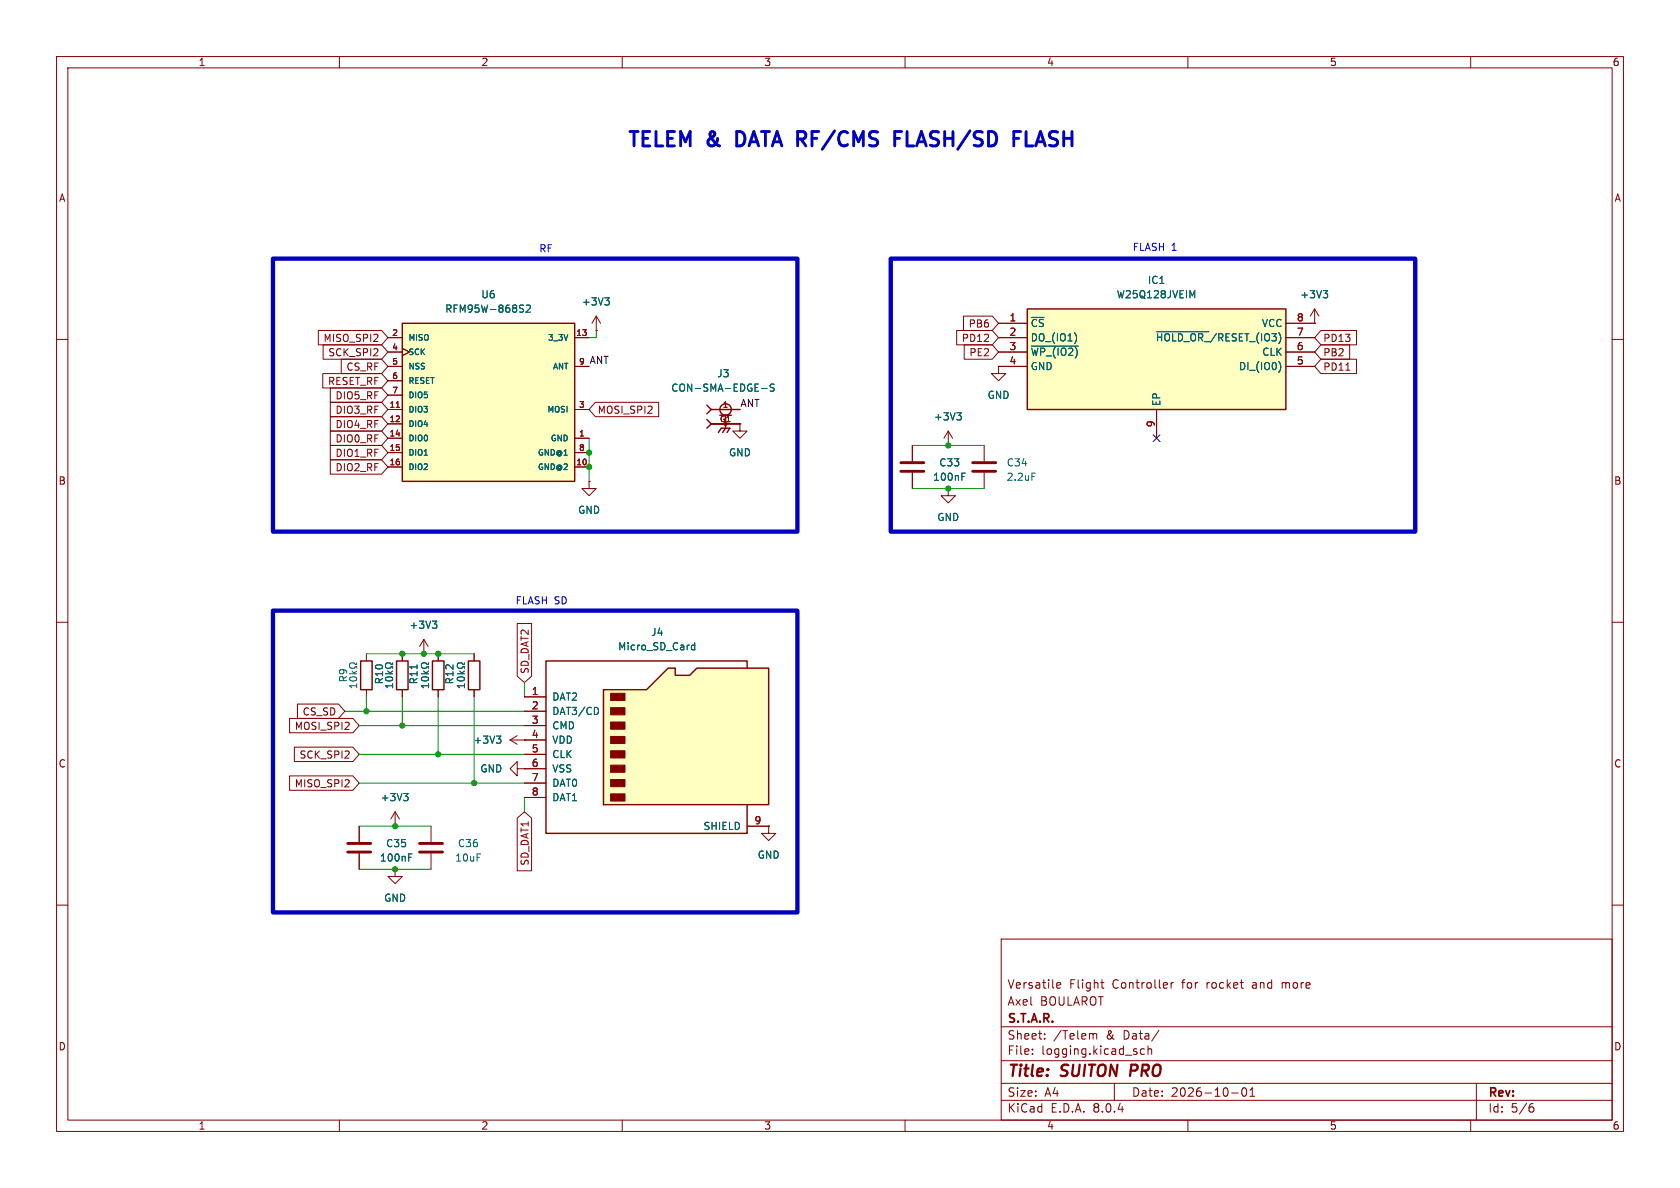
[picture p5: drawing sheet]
<svg xmlns="http://www.w3.org/2000/svg" width="297mm" height="210mm" viewBox="0 0 297 210" stroke-linecap="round" stroke-linejoin="round" font-family="sans-serif">
<g fill="none" stroke="#840000" stroke-width=".18">
<path d="M10 10h277v190h-277zM12 12h273v186h-273zM60 10v2M110 10v2M160 10v2M210 10v2M260 10v2M10 60h2M105.4 58.4h.1M105.4 55.9l-.8 1.3M105.4 55.9v2.5M105.4 55.9l.8 1.3"/>
<path d="M285 60h2M10 110h2M77.5 115.6v1.2M285 110h2M77.5 121.9v1.3M10 160h2M63.5 146.1v2.7M63.5 150.9v2.8M76.2 146.1v2.7M76.2 150.9v2.8M285 160h2M177 166h108v32h-108z"/>
<path d="M186.8 174.2l.7-.1v-.3l-.5-.1-.2 .2 .1 .7h.6M194.6 173.7h.6M194.8 173.2v1.3l.4 .2M207 173.7v1M207.5 173.7l-.3 .1-.2 .2M60 198v2M110 198v2M160 198v2M177 194.5h108M177 191.5h108M177 187.5h108M177 181.5h108"/>
<path d="M182.5 186.3v.1M182.5 185.5v.1M184.7 183.6v.1M184.7 182.8v.1M193.2 182.8v.1M193.2 182.9v.8M193.2 182.9l.3-.2 .3 .1 .1 .9M197 191.5v3M202.3 185.5l-.4-.1-.3 .3v.4l.1 .2h.6M203 185.5l.2-.1 .3 .1 .1 .9M203 184.9v1.5M204.9 182.1l-1.3 2"/>
<path d="M210 198v2M217.7 193.2h1.2M219.7 192.4l.2-.1a.81 .81 0 0 1 .6 .6 .81 .81 0 0 1-.3 .8l-.2 .1a.81 .81 0 0 1-.3-1.4zM221 193.8h.8M221 192.7l.4-.4v1.5M260 198v2M261 191.5v6.5M270.6 195.7h.3l.3 .3-.1 .5-.5 .1M271 195.1l-.4 .1"/>
</g>
<path d="M200 188.2l-.2 2" fill="none" stroke="#840000" stroke-width=".4"/>
<path d="M76.5 116.8h2v5.1h-2z" fill="none" stroke="#840000" stroke-width=".25"/>
<g fill="none" stroke="#006464" stroke-width=".18">
<path d="M106.9 52.6h.8l-.4 .5M107.5 53.1l.2 .3v.3l-.2 .2M73.7 117.5v.7M74.5 119.1h1.3M74.6 118a.58 .58 0 0 0 .9-.2h.3v.3M74.6 119.8a.69 .69 0 0 1 1.2 .3l-.2 .2-.3 .1-.7-.1M74.9 118.6l.5 .5M75.8 117.2v.3h-.3a.54 .54 0 0 0-.6-.3 .54 .54 0 0 0-.4 .6M75.8 118.6l-.5 .4M75.8 120.9v.7M75.8 121.2h-1.3l.4 .4M72.3 151.6h.4"/>
<path d="M72.3 150.9h.6"/>
</g>
<path d="M61.5 149.1h4M61.5 150.6h4M74.2 149.1h4M74.2 150.6h4" fill="none" stroke="#840000" stroke-width=".51"/>
<path d="M71.1 57.2h30.5v27.9h-30.5z" fill="#ffffc2"/>
<g fill="none" stroke="#840000" stroke-width=".25">
<path d="M71.1 57.2h30.5v27.9h-30.5zM125 74.2l.7 .7M125 71.6l.7 .8M125.7 74.9l-.7 .8M125.7 72.4l-.7 .8M125.7 74.9h5.1M125.7 72.4h5.1M127 76.5l.5-.8h1.5l-.5 .8M128.3 74.9v.8l-.5 .8M128.3 73.4h1"/>
<circle cx="128.3" cy="72.4" r="1.02"/>
</g>
<g fill="none" stroke="#840000" stroke-width=".18">
<path d="M68.6 59.7h2.5M101.6 59.7h2.5M68.6 77.5h2.5M68.6 72.4h2.5M68.6 74.9h2.5M68.6 62.2h2.5M68.6 64.8h2.5M68.6 67.3h2.5M68.6 69.9h2.5M71.1 61.6l1.3 .6-1.3 .7M101.6 77.5h2.5M101.6 72.4h2.5"/>
<path d="M101.6 64.8h2.5M125.7 72.4h5.1M125.7 74.9h5.1M130.8 74.9v1.3h1.3l-1.3 1.3-1.3-1.3h1.3M130.8 74.9h.1M68.6 82.6h2.5M68.6 80h2.5M101.6 82.6h2.5M101.6 80h2.5M104.1 85.1v1.3h1.3l-1.3 1.2-1.2-1.2h1.2M104.1 85.1h.1M91.4 135.9v-1.3l-1.2 1.3 1.2 1.3v-1.3h1.3"/>
<path d="M92.7 135.9h.1"/>
</g>
<path d="M70 72h.6" fill="none" stroke="#a90000" stroke-width=".18"/>
<path d="M92.1 54.5l.3 .1 .2 .3-.3 .3h-.3M92.1 53.9l.5 .1M93 54l.5-.1 .3 .4-.8 .9h.8M134.6 68.7h1M136.9 68l-.5-.1-.3 .2 .2 .3 .5 .3v.3l-.2 .2-.5-.1" fill="none" stroke="#006464" stroke-width=".18"/>
<path d="M106.7 121.9h7.6l3.8-3.8h1.3v1.3h2.5l1.3-1.3h12.7v24.1h-29.2z" fill="#ffffc2"/>
<g fill="#840000" stroke="#840000" stroke-width=".18">
<path d="M107.9 140.3h2.6v1.3h-2.6z"/>
<path d="M107.9 137.8h2.6v1.3h-2.6z"/>
<path d="M107.9 135.3h2.6v1.2h-2.6z"/>
<path d="M107.9 132.7h2.6v1.3h-2.6z"/>
<path d="M107.9 130.2h2.6v1.2h-2.6z"/>
<path d="M107.9 127.6h2.6v1.3h-2.6z"/>
<path d="M107.9 125.1h2.6v1.3h-2.6z"/>
<path d="M107.9 122.6h2.6v1.2h-2.6z"/>
</g>
<path d="M63.8 116.8h2v5.1h-2zM70.1 116.8h2v5.1h-2zM82.8 116.8h2v5.1h-2zM132.1 118.1v-1.3h-35.6v30.5h35.6v-5.1M106.7 121.9h7.6l3.8-3.8h1.3v1.3h2.5l1.3-1.3h12.7v24.1h-29.2z" fill="none" stroke="#840000" stroke-width=".25"/>
<g fill="none" stroke="#840000" stroke-width=".18">
<path d="M161.3 78.7v2.8M167.6 78.7h.1M167.6 76.2l-.7 1.3M167.6 76.2v2.5M167.6 76.2l.8 1.3M174 78.7v2.8M176.5 64.8v1.2h1.3l-1.3 1.3-1.2-1.3h1.2M176.5 64.8h.1M161.3 83.6v2.8M167.6 86.4v1.2h1.3l-1.3 1.3-1.2-1.3h1.2M167.6 86.4h.1M174 83.6v2.8"/>
<path d="M64.8 115.6v1.2M71.1 115.6v1.2M74.9 115.6h.1M74.9 113l-.7 1.3M74.9 113v2.6M74.9 113l.8 1.3M83.8 115.6v1.2M64.8 121.9v1.3M71.1 121.9v1.3M83.8 121.9v1.3M90.2 130.8h6.3M90.2 130.8l1.2 .8"/>
<path d="M91.4 130l-1.2 .8M92.7 130.8h.1M92.7 123.2h3.8M92.7 125.7h3.8M92.7 128.3h3.8M92.7 133.4h3.8M92.7 135.9h3.8M92.7 138.4h3.8M92.7 141h3.8M132.1 146.1h3.8M135.9 146.1v1.2h1.3l-1.3 1.3-1.3-1.3h1.3M135.9 146.1h.1"/>
</g>
<g fill="none" stroke="#006464" stroke-width=".18">
<path d="M169.2 73h.7l-.4 .5M169.7 73.5l.2 .2v.3l-.2 .2M170 84.2h.5M170 83.6h.6M182.4 83.6h.6M61.8 119.1h1.3M62 119.7h.6l.3 .1 .2 .2-.3 .3h-.8M62.2 118.1h.4l.2-.3h.3v.3M62.2 118.6l.5 .5M63.1 117.2v.3h-.3a.54 .54 0 0 0-.7-.3 .54 .54 0 0 0-.2 .8M63.1 118.6l-.5 .4M68.1 119.1h1.3"/>
<path d="M68.4 119.7h.5l.4 .1 .1 .2-.2 .3h-.8M68.5 118.1h.5l.2-.3h.2v.3M68.6 118.6l.5 .5M69.4 117.2v.3h-.2l-.1-.1a.61 .61 0 0 0-.9 0M69.4 118.6l-.5 .4M76.4 109.8h.8l-.4 .5M77 110.3l.2 .2v.3l-.2 .3M80.8 119.1h1.3M80.9 118a.58 .58 0 0 0 1-.2h.2v.3M81 119.8a.69 .69 0 0 1 1.1 .3l-.1 .2-.4 .1-.6-.1M81.3 118.6l.5 .5M82.1 117.2v.3h-.2l-.1-.1a.61 .61 0 0 0-.9 0"/>
<path d="M82.1 118.6l-.5 .4M122.2 114.6l.3 .3 .3-.1M122.8 113.6v1.3M122.8 114.1l-.3-.1-.3 .3M63.1 120.9v.7M63.1 121.2h-1.3l.4 .4M68.1 121.2h1.3M68.4 121.5l.1 .1M69.4 120.9v.7M82.1 121.2h-1.3l.4 .4M82.1 120.9v.7M87.8 130.1h.7l-.4 .5"/>
<path d="M88.3 130.6l.2 .2v.3l-.2 .3M105.6 125.1l.2 .5-.2 .6"/>
</g>
<path d="M159.3 81.8h4M159.3 83.3h4M172 81.8h4M172 83.3h4" fill="none" stroke="#840000" stroke-width=".51"/>
<path d="M181.6 54.6h45.7v17.8h-45.7z" fill="#ffffc2"/>
<path d="M181.6 54.6h45.7v17.8h-45.7z" fill="none" stroke="#840000" stroke-width=".25"/>
<g fill="none" stroke="#840000" stroke-width=".18">
<path d="M56.3 58.4h11.2l1.1 1.3-1.1 1.3h-11.2zM68.6 59.7h2.5M101.6 59.7h2.5M105.4 58.4h.1M169.1 58.4h6.3l1.1 1.3-1.1 1.3h-6.3zM170.3 55.9h5.1l1.1 1.3-1.1 1.2h-5.1zM176.5 57.2h5.1M176.5 59.7h5.1M227.3 57.2h5.1M227.3 59.7h5.1M232.4 57.2h.1M232.4 54.6l-.8 1.3"/>
<path d="M232.4 54.6v2.6M232.4 54.6l.8 1.3M233.5 58.4h6.3v2.6h-6.3l-1.1-1.3zM57.1 66h10.4l1.1 1.3-1.1 1.3h-10.4zM57.1 61h10.4l1.1 1.2-1.1 1.3h-10.4zM58.4 73.7h9.1l1.1 1.2-1.1 1.3h-9.1zM58.4 68.6h9.1l1.1 1.3-1.1 1.2h-9.1zM58.4 78.7h9.1l1.1 1.3-1.1 1.3h-9.1zM58.4 76.2h9.1l1.1 1.3-1.1 1.2h-9.1zM58.4 71.1h9.1l1.1 1.3-1.1 1.3h-9.1zM60.3 63.5h7.2l1.1 1.3-1.1 1.2h-7.2zM68.6 62.2h2.5"/>
<path d="M68.6 64.8h2.5M68.6 77.5h2.5M68.6 72.4h2.5M68.6 74.9h2.5M68.6 67.3h2.5M68.6 69.9h2.5M71.1 61.6l1.3 .6-1.3 .7M101.6 64.8h2.5M101.6 77.5h2.5M101.6 72.4h2.5M105.3 71.1h11.1v2.6h-11.1l-1.2-1.3zM125.7 72.4h5.1"/>
<path d="M125.7 74.9h5.1M130.8 74.9h.1M161.3 78.7v2.8M167.6 78.7h.1M170.5 61h4.9l1.1 1.2-1.1 1.3h-4.9zM176.5 64.8h.1M176.5 62.2h5.1M176.5 64.8h5.1M204.5 72.4v5.1M227.3 62.2h5.1M227.3 64.8h5.1M233.5 63.5h6.3v2.5h-6.3l-1.1-1.2z"/>
<path d="M233.5 61h5.1v2.5h-5.1l-1.1-1.3zM237.9 65.4h.8M58.4 81.3h9.1l1.1 1.3-1.1 1.2h-9.1zM68.6 82.6h2.5M68.6 80h2.5M101.6 82.6h2.5M101.6 80h2.5M104.1 85.1h.1M161.3 83.6v2.8M167.6 86.4h.1M71.1 115.6v1.2M74.9 115.6h.1"/>
<path d="M77.5 115.6v1.2M83.8 115.6v1.2M91.4 110.2h2.6v9.3l-1.3 1.2-1.3-1.2zM51.2 127h11.2l1.1 1.3-1.1 1.2h-11.2zM51.2 137.2h11.2l1.1 1.2-1.1 1.3h-11.2zM52 132.1h10.4l1.1 1.3-1.1 1.2h-10.4zM52.6 124.5h7.2l1.2 1.2-1.2 1.3h-7.2zM71.1 121.9v1.3M77.5 121.9v1.3M83.8 121.9v1.3M92.7 130.8h.1M92.7 135.9h.1"/>
<path d="M92.7 123.2h3.8M92.7 125.7h3.8M92.7 128.3h3.8M92.7 130.8h3.8M92.7 133.4h3.8M92.7 135.9h3.8M92.7 138.4h3.8M63.5 146.1v2.7M63.5 150.9v2.8M69.8 146.1h.1M69.8 153.7v1.2h1.3l-1.3 1.3-1.2-1.3h1.2M69.8 153.7h.1"/>
<path d="M69.8 143.5l-.7 1.3M69.8 143.5v2.6M69.8 143.5l.8 1.3M91.4 144.6l1.3-1.1 1.3 1.1v9.3h-2.6zM92.7 141h3.8M132.1 146.1h3.8M135.9 146.1h.1"/>
</g>
<g fill="none" stroke="#006464" stroke-width=".18">
<path d="M92.1 54.5l.3 .1 .2 .3-.3 .3h-.3M92.1 53.9l.5 .1M93 54l.5-.1 .3 .4-.8 .9h.8M106.9 52.6h.8l-.4 .5M107.5 53.1l.2 .3v.3l-.2 .2M190.3 59.4v.8M204.5 58.6h9.2M210.8 52.3l.4-.9v1.2M233.9 51.4h.8l-.4 .5M234.5 51.9l.2 .2v.3l-.2 .2M134.6 68.7h1M136.9 68l-.5-.1-.3 .2 .2 .3 .5 .3v.3l-.2 .2-.5-.1"/>
<path d="M169.2 73h.7l-.4 .5M169.7 73.5l.2 .2v.3l-.2 .2M182.3 61.2h8.3M226.1 64a1.49 1.49 0 0 1 0 1.8M170 84.2h.5M170 83.6h.6M68.1 119.1h1.3M68.4 119.7h.5l.4 .1 .1 .2-.2 .3h-.8M68.5 118.1h.5l.2-.3h.2v.3M68.6 118.6l.5 .5M69.4 117.2v.3h-.2l-.1-.1a.61 .61 0 0 0-.9 0M69.4 118.6l-.5 .4"/>
<path d="M73.7 117.5v.7M74.5 119.1h1.3M74.6 118a.58 .58 0 0 0 .9-.2h.3v.3M74.6 119.8a.69 .69 0 0 1 1.2 .3l-.2 .2-.3 .1-.7-.1M74.9 118.6l.5 .5M75.8 117.2v.3h-.3a.54 .54 0 0 0-.6-.3 .54 .54 0 0 0-.4 .6M75.8 118.6l-.5 .4M76.4 109.8h.8l-.4 .5M77 110.3l.2 .2v.3l-.2 .3M80.8 119.1h1.3M80.9 118a.58 .58 0 0 0 1-.2h.2v.3M81 119.8a.69 .69 0 0 1 1.1 .3l-.1 .2-.4 .1-.6-.1"/>
<path d="M81.3 118.6l.5 .5M82.1 117.2v.3h-.2l-.1-.1a.61 .61 0 0 0-.9 0M82.1 118.6l-.5 .4M122.2 114.6l.3 .3 .3-.1M122.8 113.6v1.3M122.8 114.1l-.3-.1-.3 .3M68.1 121.2h1.3M68.4 121.5l.1 .1M69.4 120.9v.7M75.8 120.9v.7M75.8 121.2h-1.3l.4 .4M82.1 121.2h-1.3l.4 .4"/>
<path d="M82.1 120.9v.7M87.8 130.1h.7l-.4 .5M88.3 130.6l.2 .2v.3l-.2 .3M105.6 125.1l.2 .5-.2 .6M71.4 140.3h.7l-.4 .5M71.9 140.8l.2 .2v.3l-.2 .2M72.3 151.6h.4M72.3 150.9h.6"/>
</g>
<path d="M158.2 24.5h.8M159.4 23.3h-1.2v2.5M179.2 24.5h.9M179.2 23.3h1.2M181.4 23.3v2.5h1.2" fill="none" stroke="#0000c2" stroke-width=".51"/>
<path d="M48.3 45.7h92.7v48.3h-92.7zM157.5 45.7h92.7v48.3h-92.7zM48.3 108h92.7v53.3h-92.7z" fill="none" stroke="#0000c2" stroke-width=".76"/>
<g fill="none" stroke="#009600" stroke-width=".18">
<path d="M105.4 58.4v1.3h-1.3M104.1 77.5v7.6M161.3 78.7h12.7M161.3 86.4h12.7M64.8 115.6h19M61 125.7h31.7M63.5 128.3h29.2M63.5 133.4h29.2M63.5 138.4h29.2M64.8 123.2v2.5M71.1 123.2v5.1M77.5 123.2v10.2"/>
<path d="M83.8 123.2v15.2M92.7 120.7v2.5M63.5 153.7h12.7M63.5 146.1h12.7M92.7 141v2.5"/>
</g>
<path d="M203.9 76.9l1.2 1.2M205.1 76.9l-1.2 1.2" fill="none" stroke="#000084" stroke-width=".18"/>
<path d="M70 72h.6" fill="none" stroke="#a90000" stroke-width=".18"/>
<g fill="#009600" stroke="#009600" stroke-width=".18">
<circle cx="71.1" cy="115.6" r=".46"/>
<circle cx="74.9" cy="115.6" r=".46"/>
<circle cx="71.1" cy="128.3" r=".46"/>
<circle cx="64.8" cy="125.7" r=".46"/>
<circle cx="167.6" cy="78.7" r=".46"/>
<circle cx="167.6" cy="86.4" r=".46"/>
<circle cx="104.1" cy="80" r=".46"/>
<circle cx="104.1" cy="82.6" r=".46"/>
<circle cx="77.5" cy="115.6" r=".46"/>
<circle cx="69.8" cy="153.7" r=".46"/>
<circle cx="69.8" cy="146.1" r=".46"/>
<circle cx="83.8" cy="138.4" r=".46"/>
<circle cx="77.5" cy="133.4" r=".46"/>
</g>
<g font-size="3.5" fill="#0000c2">
<text x="110.6" y="26.7">TELEM &amp;</text>
<text x="131.2" y="26.7">DATA RF/CMS</text>
<text x="161.1" y="26.7">FLASH/SD</text>
<text x="183.2" y="26.7">FLASH</text>
</g>
<g font-size="2.8" fill="#840000">
<text x="178" y="190.9">Title:</text>
<text x="187.7" y="190.9">SUITON</text>
<text x="200.6" y="190.9">PRO</text>
</g>
<g font-size="2.1" fill="#840000">
<text x="178" y="178">Axel</text>
<text x="178" y="175">Versatile</text>
<text x="183.9" y="178">BOULAROT</text>
<text x="189" y="175">Flight</text>
<text x="196.7" y="175">Controller</text>
<text x="209.1" y="175">for</text>
<text x="213.6" y="175">rocket</text>
<text x="221.8" y="175">and</text>
<text x="227.2" y="175">more</text>
<text x="178" y="184">Sheet:</text>
<text x="178" y="181.2">S.T.A.R.</text>
<text x="186.2" y="184">/Telem</text>
<text x="195.6" y="184">&amp;</text>
<text x="198.8" y="184">Data/</text>
<text x="178" y="186.7">File:</text>
<text x="184.1" y="186.7">logging.kicad_sch</text>
<text x="178" y="196.9">KiCad</text>
<text x="178" y="194.1">Size:</text>
<text x="184.7" y="194.1">A4</text>
<text x="185.7" y="196.9">E.D.A.</text>
<text x="193.3" y="196.9">8.0.4</text>
<text x="200" y="194.1">Date:</text>
<text x="207" y="194.1">2026-10-01</text>
<text x="263" y="194.3">Rev:</text>
<text x="263" y="196.9">Id:</text>
<text x="267.1" y="196.9">5/6</text>
</g>
<g font-size="1.8" fill="#840000">
<text x="35" y="11.9">1</text>
<text x="85" y="11.9">2</text>
<text x="135" y="11.9">3</text>
<text x="185" y="11.9">4</text>
<text x="235" y="11.9">5</text>
<text x="285" y="11.9">6</text>
<text x="10.3" y="35.9">A</text>
<text x="285.3" y="35.9">A</text>
<text x="171.1" y="58.1">PB6</text>
<text x="57.1" y="60.6">MISO_SPI2</text>
<text x="57.9" y="63.2">SCK_SPI2</text>
<text x="61.1" y="65.7">CS_RF</text>
<text x="169.9" y="60.6">PD12</text>
<text x="171.3" y="63.2">PE2</text>
<text x="233.8" y="65.7">PD11</text>
<text x="233.8" y="60.6">PD13</text>
<text x="233.8" y="63.2">PB2</text>
<text x="57.9" y="68.3">RESET_RF</text>
<text x="59.2" y="70.8">DIO5_RF</text>
<text x="59.2" y="75.9">DIO4_RF</text>
<text x="59.2" y="73.3">DIO3_RF</text>
<text x="105.6" y="73.3">MOSI_SPI2</text>
<text x="59.2" y="83.5">DIO2_RF</text>
<text x="59.2" y="81">DIO1_RF</text>
<text x="59.2" y="78.4">DIO0_RF</text>
<text x="10.3" y="85.9">B</text>
<text x="285.3" y="85.9">B</text>
<text x="93.7" y="119.2" transform="rotate(-90 93.7 119.2)">SD_DAT2</text>
<text x="52" y="129.2">MOSI_SPI2</text>
<text x="53.4" y="126.7">CS_SD</text>
<text x="10.3" y="135.9">C</text>
<text x="52.9" y="134.3">SCK_SPI2</text>
<text x="285.3" y="135.9">C</text>
<text x="52" y="139.4">MISO_SPI2</text>
<text x="93.7" y="153.1" transform="rotate(-90 93.7 153.1)">SD_DAT1</text>
<text x="10.3" y="185.9">D</text>
<text x="285.3" y="185.9">D</text>
<text x="35" y="199.9">1</text>
<text x="85" y="199.9">2</text>
<text x="135" y="199.9">3</text>
<text x="185" y="199.9">4</text>
<text x="235" y="199.9">5</text>
<text x="285" y="199.9">6</text>
</g>
<g font-size="1.8" fill="#0000c2">
<text x="95.2" y="44.8">RF</text>
<text x="200.2" y="44.6">FLASH 1</text>
<text x="91.1" y="107">FLASH SD</text>
</g>
<g font-size="1.8" fill="#006464">
<text x="85" y="52.9">U6</text>
<text x="197.3" y="52.9">W25Q128JVEIM</text>
<text x="202.8" y="50.4">IC1</text>
<text x="229.8" y="52.9">+3V3</text>
<text x="78.6" y="55.5">RFM95W-868S2</text>
<text x="102.8" y="54.2">+3V3</text>
<text x="182.1" y="58">~{CS}</text>
<text x="223" y="58">VCC</text>
<text x="182.1" y="60.6">DO_(IO1)</text>
<text x="182.1" y="63.1">~{WP_(IO2)}</text>
<text x="182.1" y="65.6">GND</text>
<text x="204.2" y="60.6">~{HOLD_OR_}/RESET_(IO3)</text>
<text x="218.9" y="65.6">DI_(IO0)</text>
<text x="223.1" y="63.1">CLK</text>
<text x="118.6" y="69.4">CON-SMA-EDGE-S</text>
<text x="126.7" y="66.9">J3</text>
<text x="174.5" y="70.7">GND</text>
<text x="205.3" y="71.9" transform="rotate(-90 205.3 71.9)">EP</text>
<text x="165" y="74.5">+3V3</text>
<text x="128.8" y="80.9">GND</text>
<text x="165.9" y="82.7">C33</text>
<text x="177.9" y="82.7">C34</text>
<text x="164.9" y="85.2">100nF</text>
<text x="177.9" y="85.2">2.2uF</text>
<text x="102.1" y="91">GND</text>
<text x="165.6" y="92.3">GND</text>
<text x="72.3" y="111.4">+3V3</text>
<text x="115" y="112.6">J4</text>
<text x="109.2" y="115.2">Micro_SD_Card</text>
<text x="61.6" y="120.7" transform="rotate(-90 61.6 120.7)">R9</text>
<text x="67.9" y="121.1" transform="rotate(-90 67.9 121.1)">R10</text>
<text x="74" y="121.1" transform="rotate(-90 74 121.1)">R11</text>
<text x="80.4" y="121.1" transform="rotate(-90 80.4 121.1)">R12</text>
<text x="97.5" y="124.1">DAT2</text>
<text x="83.6" y="131.7">+3V3</text>
<text x="97.5" y="126.6">DAT3/CD</text>
<text x="97.5" y="129.1">CMD</text>
<text x="97.5" y="131.7">VDD</text>
<text x="84.8" y="136.8">GND</text>
<text x="97.5" y="134.2">CLK</text>
<text x="97.5" y="136.8">VSS</text>
<text x="67.2" y="141.8">+3V3</text>
<text x="97.5" y="139.3">DAT0</text>
<text x="97.5" y="141.8">DAT1</text>
<text x="68.2" y="150">C35</text>
<text x="80.9" y="150">C36</text>
<text x="124.3" y="146.9">SHIELD</text>
<text x="67.1" y="152.5">100nF</text>
<text x="80.4" y="152.5">10uF</text>
<text x="133.9" y="152">GND</text>
<text x="67.8" y="159.6">GND</text>
</g>
<g font-size="1.8" fill="#a90000">
<text x="178.4" y="56.9">1</text>
<text x="178.4" y="59.4">2</text>
<text x="229.2" y="59.4">7</text>
<text x="229.2" y="56.9">8</text>
<text x="178.4" y="62">3</text>
<text x="178.4" y="64.5">4</text>
<text x="229.2" y="64.5">5</text>
<text x="229.2" y="62">6</text>
<text x="204.2" y="75.6" transform="rotate(-90 204.2 75.6)">9</text>
<text x="93.9" y="122.9">1</text>
<text x="93.9" y="125.5">2</text>
<text x="93.9" y="128">3</text>
<text x="93.9" y="130.6">4</text>
<text x="93.9" y="133.1">5</text>
<text x="93.9" y="135.6">6</text>
<text x="93.9" y="138.2">7</text>
<text x="93.9" y="140.7">8</text>
<text x="133.3" y="145.8">9</text>
</g>
<g font-size="1.8" fill="#0f0f0f">
<text x="104.1" y="64.4">ANT</text>
<text x="130.8" y="72">ANT</text>
</g>
<g font-size="1.4" fill="#a90000">
<text x="69.2" y="59.4">2</text>
<text x="101.8" y="59.4">13</text>
<text x="69.2" y="62">4</text>
<text x="69.2" y="64.5">5</text>
<text x="102.3" y="64.5">9</text>
<text x="69.2" y="67.1">6</text>
<text x="69.2" y="69.6">7</text>
<text x="68.8" y="72.1">11</text>
<text x="68.8" y="74.7">12</text>
<text x="68.8" y="77.2">14</text>
<text x="102.3" y="77.2">1</text>
<text x="102.3" y="72.1">3</text>
<text x="127.2" y="74.7">G1</text>
<text x="127.7" y="72.1">1</text>
<text x="68.8" y="79.8">15</text>
<text x="68.8" y="82.3">16</text>
<text x="101.8" y="82.3">10</text>
<text x="102.3" y="79.8">8</text>
</g>
<g font-size="1.4" fill="#006464">
<text x="72.1" y="60.4">MISO</text>
<text x="72.1" y="63">SCK</text>
<text x="72.1" y="65.5">NSS</text>
<text x="96.7" y="60.4">3_3V</text>
<text x="97.6" y="65.5">ANT</text>
<text x="72.1" y="68">RESET</text>
<text x="72.1" y="70.6">DIO5</text>
<text x="72.1" y="73.1">DIO3</text>
<text x="72.1" y="75.7">DIO4</text>
<text x="96.7" y="73.1">MOSI</text>
<text x="72.1" y="78.2">DIO0</text>
<text x="72.1" y="80.7">DIO1</text>
<text x="72.1" y="83.3">DIO2</text>
<text x="95" y="83.3">GND@2</text>
<text x="95" y="80.7">GND@1</text>
<text x="97.2" y="78.2">GND</text>
</g>
</svg>
